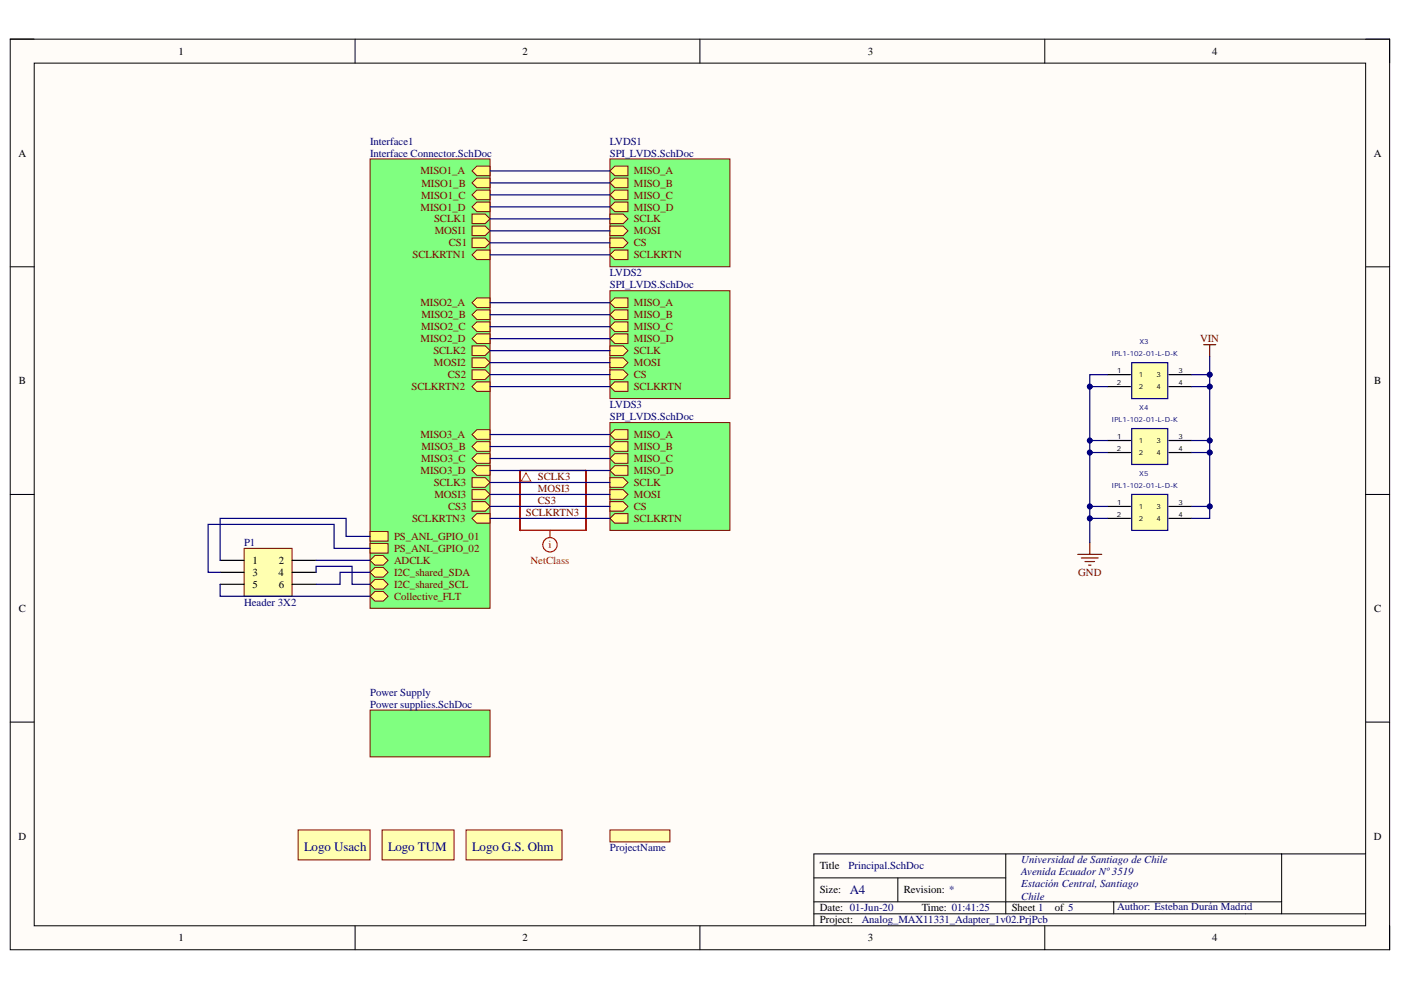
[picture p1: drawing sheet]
<svg xmlns="http://www.w3.org/2000/svg" width="297mm" height="210mm" viewBox="0 0 297 210" stroke-linecap="round" stroke-linejoin="round" font-family="sans-serif">
<path d="M2.2 8.3h292.4v193.1h-292.4z" fill-rule="evenodd" fill="#fffcf8"/>
<path d="M2.2 8.3h292.4v193.1h-292.4z" fill="none" stroke="#000" stroke-width=".21"/>
<path d="M7.3 13.4h282.2v182.9h-282.2z" fill-rule="evenodd" fill="#fffcf8"/>
<g fill="none" stroke="#000" stroke-width=".21">
<path d="M2.2 8.3h5.1M7.3 13.4h282.2v182.9h-282.2zM75.3 8.3v5.1M148.4 8.3v5.1M221.5 8.3v5.1M289.5 8.3h5.1v5.1M2.2 56.6h5.1M289.5 56.6h5.1M2.2 104.8h5.1M289.5 104.8h5.1M2.2 153.1h5.1M289.5 153.1h5.1"/>
<path d="M75.3 196.3v5.1M148.4 196.3v5.1M221.5 196.3v5.1M294.6 196.3v5.1"/>
</g>
<path d="M110.2 99.8h14v12.7h-14z" fill-rule="evenodd" fill="#fff"/>
<path d="M172.6 186.1h40.6M172.6 193.8h116.9M172.6 191.2h99.1M190.4 186.1v5.1M213.2 181.1v12.7M236.1 191.2v2.6M271.7 181.1v12.7M289.5 181.1h-116.9v15.2" fill="none" stroke="#000" stroke-width=".21"/>
<path d="M63.2 176h15.3v6.3h-15.3z" fill-rule="evenodd" fill="#ffffb0"/>
<path d="M63.2 176h15.3v6.3h-15.3z" fill="none" stroke="#800000" stroke-width=".21"/>
<path d="M81 176h15.3v6.3h-15.3z" fill-rule="evenodd" fill="#ffffb0"/>
<path d="M81 176h15.3v6.3h-15.3z" fill="none" stroke="#800000" stroke-width=".21"/>
<path d="M98.8 176h20.4v6.3h-20.4z" fill-rule="evenodd" fill="#ffffb0"/>
<path d="M98.8 176h20.4v6.3h-20.4z" fill="none" stroke="#800000" stroke-width=".21"/>
<path d="M78.5 150.6h25.4v9.9h-25.4z" fill-rule="evenodd" fill="#80ff80"/>
<path d="M78.5 150.6h25.4v9.9h-25.4z" fill="none" stroke="#800000" stroke-width=".21"/>
<path d="M78.5 33.7h25.4v95.3h-25.4z" fill-rule="evenodd" fill="#80ff80"/>
<path d="M78.5 33.7h25.4v95.3h-25.4z" fill="none" stroke="#800000" stroke-width=".21"/>
<path d="M100.1 66.7l1-1h2.8v2h-2.8z" fill-rule="evenodd" fill="#ffff80"/>
<path d="M100.1 66.7l1-1h2.8v2h-2.8z" fill="none" stroke="#800000" stroke-width=".21"/>
<path d="M100.1 103.8h2.8l1 1-1 1.1h-2.8z" fill-rule="evenodd" fill="#ffff80"/>
<path d="M100.1 103.8h2.8l1 1-1 1.1h-2.8z" fill="none" stroke="#800000" stroke-width=".21"/>
<path d="M100.1 45.4h2.8l1 1-1 1h-2.8z" fill-rule="evenodd" fill="#ffff80"/>
<path d="M100.1 45.4h2.8l1 1-1 1h-2.8z" fill="none" stroke="#800000" stroke-width=".21"/>
<path d="M101.1 91.1h2.8v2h-2.8l-1-1z" fill-rule="evenodd" fill="#ffff80"/>
<path d="M101.1 91.1h2.8v2h-2.8l-1-1z" fill="none" stroke="#800000" stroke-width=".21"/>
<path d="M100.1 73.3h2.8l1 1-1 1.1h-2.8z" fill-rule="evenodd" fill="#ffff80"/>
<path d="M100.1 73.3h2.8l1 1-1 1.1h-2.8z" fill="none" stroke="#800000" stroke-width=".21"/>
<path d="M100.1 50.5h2.8l1 1-1 1h-2.8z" fill-rule="evenodd" fill="#ffff80"/>
<path d="M100.1 50.5h2.8l1 1-1 1h-2.8z" fill="none" stroke="#800000" stroke-width=".21"/>
<path d="M100.1 36.2l1-1h2.8v2.1h-2.8z" fill-rule="evenodd" fill="#ffff80"/>
<path d="M100.1 36.2l1-1h2.8v2.1h-2.8z" fill="none" stroke="#800000" stroke-width=".21"/>
<path d="M100.1 41.3l1-1h2.8v2h-2.8z" fill-rule="evenodd" fill="#ffff80"/>
<path d="M100.1 41.3l1-1h2.8v2h-2.8z" fill="none" stroke="#800000" stroke-width=".21"/>
<path d="M100.1 69.3l1-1h2.8v2h-2.8z" fill-rule="evenodd" fill="#ffff80"/>
<path d="M100.1 69.3l1-1h2.8v2h-2.8z" fill="none" stroke="#800000" stroke-width=".21"/>
<path d="M78.5 115.2h3.8v2.1h-3.8z" fill-rule="evenodd" fill="#ffff80"/>
<path d="M78.5 115.2h3.8v2.1h-3.8z" fill="none" stroke="#800000" stroke-width=".21"/>
<path d="M100.1 47.9h2.8l1 1-1 1.1h-2.8z" fill-rule="evenodd" fill="#ffff80"/>
<path d="M100.1 47.9h2.8l1 1-1 1.1h-2.8z" fill="none" stroke="#800000" stroke-width=".21"/>
<path d="M78.5 126.4l1-1h1.8l1 1-1 1h-1.8z" fill-rule="evenodd" fill="#ffff80"/>
<path d="M78.5 126.4l1-1h1.8l1 1-1 1h-1.8z" fill="none" stroke="#800000" stroke-width=".21"/>
<path d="M100.1 82l1-1h2.8v2h-2.8z" fill-rule="evenodd" fill="#ffff80"/>
<path d="M100.1 82l1-1h2.8v2h-2.8z" fill="none" stroke="#800000" stroke-width=".21"/>
<path d="M100.1 75.9h2.8l1 1-1 1h-2.8z" fill-rule="evenodd" fill="#ffff80"/>
<path d="M100.1 75.9h2.8l1 1-1 1h-2.8z" fill="none" stroke="#800000" stroke-width=".21"/>
<path d="M100.1 109.9l1-1h2.8v2h-2.8z" fill-rule="evenodd" fill="#ffff80"/>
<path d="M100.1 109.9l1-1h2.8v2h-2.8z" fill="none" stroke="#800000" stroke-width=".21"/>
<path d="M101.1 93.7h2.8v2h-2.8l-1-1z" fill-rule="evenodd" fill="#ffff80"/>
<path d="M101.1 93.7h2.8v2h-2.8l-1-1z" fill="none" stroke="#800000" stroke-width=".21"/>
<path d="M100.1 78.4h2.8l1 1-1 1h-2.8z" fill-rule="evenodd" fill="#ffff80"/>
<path d="M100.1 78.4h2.8l1 1-1 1h-2.8z" fill="none" stroke="#800000" stroke-width=".21"/>
<path d="M101.1 53h2.8v2h-2.8l-1-1z" fill-rule="evenodd" fill="#ffff80"/>
<path d="M101.1 53h2.8v2h-2.8l-1-1z" fill="none" stroke="#800000" stroke-width=".21"/>
<path d="M79.5 117.8h1.8l1 1-1 1h-1.8l-1-1z" fill-rule="evenodd" fill="#ffff80"/>
<path d="M79.5 117.8h1.8l1 1-1 1h-1.8l-1-1z" fill="none" stroke="#800000" stroke-width=".21"/>
<path d="M100.1 43.9l1-1.1h2.8v2.1h-2.8z" fill-rule="evenodd" fill="#ffff80"/>
<path d="M100.1 43.9l1-1.1h2.8v2.1h-2.8z" fill="none" stroke="#800000" stroke-width=".21"/>
<path d="M100.1 106.4h2.8l1 1-1 1h-2.8z" fill-rule="evenodd" fill="#ffff80"/>
<path d="M100.1 106.4h2.8l1 1-1 1h-2.8z" fill="none" stroke="#800000" stroke-width=".21"/>
<path d="M101.1 98.7h2.8v2.1h-2.8l-1-1z" fill-rule="evenodd" fill="#ffff80"/>
<path d="M101.1 98.7h2.8v2.1h-2.8l-1-1z" fill="none" stroke="#800000" stroke-width=".21"/>
<path d="M101.1 96.2h2.8v2h-2.8l-1-1z" fill-rule="evenodd" fill="#ffff80"/>
<path d="M101.1 96.2h2.8v2h-2.8l-1-1z" fill="none" stroke="#800000" stroke-width=".21"/>
<path d="M100.1 38.8l1-1h2.8v2h-2.8z" fill-rule="evenodd" fill="#ffff80"/>
<path d="M100.1 38.8l1-1h2.8v2h-2.8z" fill="none" stroke="#800000" stroke-width=".21"/>
<path d="M100.1 64.2l1-1h2.8v2h-2.8z" fill-rule="evenodd" fill="#ffff80"/>
<path d="M100.1 64.2l1-1h2.8v2h-2.8z" fill="none" stroke="#800000" stroke-width=".21"/>
<path d="M100.1 71.8l1-1h2.8v2h-2.8z" fill-rule="evenodd" fill="#ffff80"/>
<path d="M100.1 71.8l1-1h2.8v2h-2.8z" fill="none" stroke="#800000" stroke-width=".21"/>
<path d="M79.5 120.3h1.8l1 1-1 1.1h-1.8l-1-1.1z" fill-rule="evenodd" fill="#ffff80"/>
<path d="M79.5 120.3h1.8l1 1-1 1.1h-1.8l-1-1.1z" fill="none" stroke="#800000" stroke-width=".21"/>
<path d="M78.5 112.7h3.8v2h-3.8z" fill-rule="evenodd" fill="#ffff80"/>
<path d="M78.5 112.7h3.8v2h-3.8z" fill="none" stroke="#800000" stroke-width=".21"/>
<path d="M100.1 101.3h2.8l1 1-1 1h-2.8z" fill-rule="evenodd" fill="#ffff80"/>
<path d="M100.1 101.3h2.8l1 1-1 1h-2.8z" fill="none" stroke="#800000" stroke-width=".21"/>
<path d="M79.5 122.9h1.8l1 1-1 1h-1.8l-1-1z" fill-rule="evenodd" fill="#ffff80"/>
<path d="M79.5 122.9h1.8l1 1-1 1h-1.8l-1-1z" fill="none" stroke="#800000" stroke-width=".21"/>
<path d="M129.3 33.7h25.5v22.9h-25.5z" fill-rule="evenodd" fill="#80ff80"/>
<path d="M129.3 33.7h25.5v22.9h-25.5z" fill="none" stroke="#800000" stroke-width=".21"/>
<path d="M129.3 54l1-1h2.8v2h-2.8z" fill-rule="evenodd" fill="#ffff80"/>
<path d="M129.3 54l1-1h2.8v2h-2.8z" fill="none" stroke="#800000" stroke-width=".21"/>
<path d="M129.3 47.9h2.8l1 1-1 1.1h-2.8z" fill-rule="evenodd" fill="#ffff80"/>
<path d="M129.3 47.9h2.8l1 1-1 1.1h-2.8z" fill="none" stroke="#800000" stroke-width=".21"/>
<path d="M129.3 41.3l1-1h2.8v2h-2.8z" fill-rule="evenodd" fill="#ffff80"/>
<path d="M129.3 41.3l1-1h2.8v2h-2.8z" fill="none" stroke="#800000" stroke-width=".21"/>
<path d="M129.3 36.2l1-1h2.8v2.1h-2.8z" fill-rule="evenodd" fill="#ffff80"/>
<path d="M129.3 36.2l1-1h2.8v2.1h-2.8z" fill="none" stroke="#800000" stroke-width=".21"/>
<path d="M129.3 43.9l1-1.1h2.8v2.1h-2.8z" fill-rule="evenodd" fill="#ffff80"/>
<path d="M129.3 43.9l1-1.1h2.8v2.1h-2.8z" fill="none" stroke="#800000" stroke-width=".21"/>
<path d="M129.3 38.8l1-1h2.8v2h-2.8z" fill-rule="evenodd" fill="#ffff80"/>
<path d="M129.3 38.8l1-1h2.8v2h-2.8z" fill="none" stroke="#800000" stroke-width=".21"/>
<path d="M129.3 45.4h2.8l1 1-1 1h-2.8z" fill-rule="evenodd" fill="#ffff80"/>
<path d="M129.3 45.4h2.8l1 1-1 1h-2.8z" fill="none" stroke="#800000" stroke-width=".21"/>
<path d="M129.3 50.5h2.8l1 1-1 1h-2.8z" fill-rule="evenodd" fill="#ffff80"/>
<path d="M129.3 50.5h2.8l1 1-1 1h-2.8z" fill="none" stroke="#800000" stroke-width=".21"/>
<path d="M129.3 61.6h25.5v22.9h-25.5z" fill-rule="evenodd" fill="#80ff80"/>
<path d="M129.3 61.6h25.5v22.9h-25.5z" fill="none" stroke="#800000" stroke-width=".21"/>
<path d="M129.3 82l1-1h2.8v2h-2.8z" fill-rule="evenodd" fill="#ffff80"/>
<path d="M129.3 82l1-1h2.8v2h-2.8z" fill="none" stroke="#800000" stroke-width=".21"/>
<path d="M129.3 75.9h2.8l1 1-1 1h-2.8z" fill-rule="evenodd" fill="#ffff80"/>
<path d="M129.3 75.9h2.8l1 1-1 1h-2.8z" fill="none" stroke="#800000" stroke-width=".21"/>
<path d="M129.3 69.3l1-1h2.8v2h-2.8z" fill-rule="evenodd" fill="#ffff80"/>
<path d="M129.3 69.3l1-1h2.8v2h-2.8z" fill="none" stroke="#800000" stroke-width=".21"/>
<path d="M129.3 64.2l1-1h2.8v2h-2.8z" fill-rule="evenodd" fill="#ffff80"/>
<path d="M129.3 64.2l1-1h2.8v2h-2.8z" fill="none" stroke="#800000" stroke-width=".21"/>
<path d="M129.3 71.8l1-1h2.8v2h-2.8z" fill-rule="evenodd" fill="#ffff80"/>
<path d="M129.3 71.8l1-1h2.8v2h-2.8z" fill="none" stroke="#800000" stroke-width=".21"/>
<path d="M129.3 66.7l1-1h2.8v2h-2.8z" fill-rule="evenodd" fill="#ffff80"/>
<path d="M129.3 66.7l1-1h2.8v2h-2.8z" fill="none" stroke="#800000" stroke-width=".21"/>
<path d="M129.3 73.3h2.8l1 1-1 1.1h-2.8z" fill-rule="evenodd" fill="#ffff80"/>
<path d="M129.3 73.3h2.8l1 1-1 1.1h-2.8z" fill="none" stroke="#800000" stroke-width=".21"/>
<path d="M129.3 78.4h2.8l1 1-1 1h-2.8z" fill-rule="evenodd" fill="#ffff80"/>
<path d="M129.3 78.4h2.8l1 1-1 1h-2.8z" fill="none" stroke="#800000" stroke-width=".21"/>
<path d="M129.3 89.6h25.5v22.9h-25.5z" fill-rule="evenodd" fill="#80ff80"/>
<path d="M129.3 89.6h25.5v22.9h-25.5z" fill="none" stroke="#800000" stroke-width=".21"/>
<path d="M129.3 109.9l1-1h2.8v2h-2.8z" fill-rule="evenodd" fill="#ffff80"/>
<path d="M129.3 109.9l1-1h2.8v2h-2.8z" fill="none" stroke="#800000" stroke-width=".21"/>
<path d="M129.3 103.8h2.8l1 1-1 1.1h-2.8z" fill-rule="evenodd" fill="#ffff80"/>
<path d="M129.3 103.8h2.8l1 1-1 1.1h-2.8z" fill="none" stroke="#800000" stroke-width=".21"/>
<path d="M129.3 97.2l1-1h2.8v2h-2.8z" fill-rule="evenodd" fill="#ffff80"/>
<path d="M129.3 97.2l1-1h2.8v2h-2.8z" fill="none" stroke="#800000" stroke-width=".21"/>
<path d="M129.3 92.1l1-1h2.8v2h-2.8z" fill-rule="evenodd" fill="#ffff80"/>
<path d="M129.3 92.1l1-1h2.8v2h-2.8z" fill="none" stroke="#800000" stroke-width=".21"/>
<path d="M129.3 99.8l1-1.1h2.8v2.1h-2.8z" fill-rule="evenodd" fill="#ffff80"/>
<path d="M129.3 99.8l1-1.1h2.8v2.1h-2.8z" fill="none" stroke="#800000" stroke-width=".21"/>
<path d="M129.3 94.7l1-1h2.8v2h-2.8z" fill-rule="evenodd" fill="#ffff80"/>
<path d="M129.3 94.7l1-1h2.8v2h-2.8z" fill="none" stroke="#800000" stroke-width=".21"/>
<path d="M129.3 101.3h2.8l1 1-1 1h-2.8z" fill-rule="evenodd" fill="#ffff80"/>
<path d="M129.3 101.3h2.8l1 1-1 1h-2.8z" fill="none" stroke="#800000" stroke-width=".21"/>
<path d="M129.3 106.4h2.8l1 1-1 1h-2.8z" fill-rule="evenodd" fill="#ffff80"/>
<path d="M129.3 106.4h2.8l1 1-1 1h-2.8z" fill="none" stroke="#800000" stroke-width=".21"/>
<path d="M239.9 76.9h7.7v7.6h-7.7z" fill-rule="evenodd" fill="#ffffb0"/>
<path d="M239.9 76.9h7.7v7.6h-7.7z" fill="none" stroke="#0c0087" stroke-width=".25"/>
<path d="M234.9 79.4h4.8M247.8 79.4h4.9M234.9 82h4.8M247.8 82h4.9" fill="none" stroke="#000" stroke-width=".25"/>
<path d="M239.9 90.9h7.7v7.6h-7.7z" fill-rule="evenodd" fill="#ffffb0"/>
<path d="M239.9 90.9h7.7v7.6h-7.7z" fill="none" stroke="#0c0087" stroke-width=".25"/>
<path d="M234.9 93.4h4.8M234.9 95.9h4.8M247.8 93.4h4.9M247.8 95.9h4.9" fill="none" stroke="#000" stroke-width=".25"/>
<path d="M239.9 104.8h7.7v7.7h-7.7z" fill-rule="evenodd" fill="#ffffb0"/>
<path d="M239.9 104.8h7.7v7.7h-7.7z" fill="none" stroke="#0c0087" stroke-width=".25"/>
<path d="M234.9 107.4h4.8M234.9 109.9h4.8M247.8 107.4h4.9M247.8 109.9h4.9" fill="none" stroke="#000" stroke-width=".25"/>
<path d="M255.2 73.1h2.6M256.5 73.1v2.5M228.5 117.5h5.1M229.3 118.3h3.5M230 119.1h2.1M230.8 119.8h.5M231.1 115v2.5" fill="none" stroke="#800000" stroke-width=".25"/>
<path d="M51.8 116.3h10.1v10.1h-10.1z" fill-rule="evenodd" fill="#ffffb0"/>
<path d="M51.8 116.3h10.1v10.1h-10.1z" fill="none" stroke="#800000" stroke-width=".21"/>
<path d="M46.7 118.8h5.1M61.9 118.8h5.1M46.7 121.3h5.1M46.7 123.9h5.1M61.9 121.3h5.1M61.9 123.9h5.1" fill="none" stroke="#000" stroke-width=".25"/>
<path d="M129.3 176h12.7v2.5h-12.7z" fill-rule="evenodd" fill="#ffffb0"/>
<path d="M129.3 176h12.7v2.5h-12.7z" fill="none" stroke="#800000" stroke-width=".21"/>
<path d="M124.1 112.4l.1 .1zM123.9 112.4l.2 .1zM123.8 112.4l.1 .1zM123.6 112.4l.1 .1zM123.4 112.4l.2 .1zM123.3 112.4l.1 .1zM123.1 112.4l.1 .1zM122.9 112.4l.2 .1zM122.8 112.4l.1 .1zM122.6 112.4l.1 .1zM122.4 112.4l.1 .1zM122.3 112.4l.1 .1zM122.1 112.4l.1 .1zM121.9 112.4l.1 .1zM121.7 112.4l.2 .1zM121.6 112.4l.1 .1zM121.4 112.4l.1 .1zM121.2 112.4l.2 .1zM121.1 112.4l.1 .1zM120.9 112.4l.1 .1zM120.7 112.4l.2 .1zM120.6 112.4l.1 .1zM120.4 112.4l.1 .1zM120.2 112.4l.1 .1zM120 112.4l.2 .1zM119.9 112.4l.1 .1zM119.7 112.4l.1 .1zM119.5 112.4l.2 .1zM119.4 112.4l.1 .1zM119.2 112.4l.1 .1zM119 112.4l.2 .1zM118.9 112.4l.1 .1zM118.7 112.4l.1 .1zM118.5 112.4l.2 .1zM118.4 112.4l.1 .1zM118.2 112.4l.1 .1zM118 112.4l.1 .1zM117.8 112.4l.2 .1zM117.7 112.4l.1 .1zM117.5 112.4l.1 .1zM117.3 112.4l.2 .1zM117.2 112.4l.1 .1zM117 112.4l.1 .1zM116.8 112.4l.2 .1zM116.7 112.4l.1 .1zM116.5 112.4l.1 .1zM116.3 112.4l.2 .1zM116.2 112.4l.1 .1zM116 112.4l.1 .1zM115.8 112.4l.1 .1zM115.6 112.4l.2 .1zM115.5 112.4l.1 .1zM115.3 112.4l.1 .1zM115.1 112.4l.2 .1zM115 112.4l.1 .1zM114.8 112.4l.1 .1zM114.6 112.4l.2 .1zM114.5 112.4l.1 .1zM114.3 112.4l.1 .1zM114.1 112.4l.2 .1zM114 112.4l.1 .1zM113.8 112.4l.1 .1zM113.6 112.4l.1 .1zM113.4 112.4l.2 .1zM113.3 112.4l.1 .1zM113.1 112.4l.1 .1zM112.9 112.4l.2 .1zM112.8 112.4l.1 .1zM112.6 112.4l.1 .1zM112.4 112.4l.2 .1zM112.3 112.4l.1 .1zM112.1 112.4l.1 .1zM111.9 112.4l.2 .1zM111.8 112.4l.1 .1zM111.6 112.4l.1 .1zM111.4 112.4l.1 .1zM111.2 112.4l.2 .1zM111.1 112.4l.1 .1zM110.9 112.4l.1 .1zM110.7 112.4l.2 .1zM110.6 112.4l.1 .1zM110.4 112.4l.1 .1zM110.2 112.4l.2 .1zM110.2 112.3l.1 .1zM110.2 112.1l.1 .1zM110.2 111.9l.1 .2zM110.2 111.8l.1 .1zM110.2 111.6l.1 .1zM110.2 111.4l.1 .2zM110.2 111.3l.1 .1zM110.2 111.1l.1 .1zM110.2 110.9l.1 .1zM110.2 110.7l.1 .2zM110.2 110.6l.1 .1zM110.2 110.4l.1 .1zM110.2 110.2l.1 .2zM110.2 110.1l.1 .1zM110.2 109.9l.1 .1zM110.2 109.7l.1 .2zM110.2 109.6l.1 .1zM110.2 109.4l.1 .1zM110.2 109.2l.1 .2zM110.2 109.1l.1 .1zM110.2 108.9l.1 .1zM110.2 108.7l.1 .1zM110.2 108.5l.1 .2zM110.2 108.4l.1 .1zM110.2 108.2l.1 .1zM110.2 108l.1 .2zM110.2 107.9l.1 .1zM110.2 107.7l.1 .1zM110.2 107.5l.1 .2zM110.2 107.4l.1 .1zM110.2 107.2l.1 .1zM110.2 107l.1 .2zM110.2 106.9l.1 .1zM110.2 106.7l.1 .1zM110.2 106.5l.1 .1zM110.2 106.4l.1 .1zM110.2 106.2l.1 .1zM110.2 106l.1 .1zM110.2 105.8l.1 .2zM110.2 105.7l.1 .1zM110.2 105.5l.1 .1zM110.2 105.3l.1 .2zM110.2 105.2l.1 .1zM110.2 105l.1 .1zM110.2 104.8l.1 .2zM110.2 104.7l.1 .1zM110.2 104.5l.1 .1zM110.2 104.3l.1 .2zM110.2 104.2l.1 .1zM110.2 104l.1 .1zM110.2 103.8l.1 .1zM110.2 103.6l.1 .2zM110.2 103.5l.1 .1zM110.2 103.3l.1 .1zM110.2 103.1l.1 .2zM110.2 103l.1 .1zM110.2 102.8l.1 .1zM110.2 102.6l.1 .2zM110.2 102.5l.1 .1zM110.2 102.3l.1 .1zM110.2 102.1l.1 .2zM110.2 102l.1 .1zM110.2 101.8l.1 .1zM110.2 101.6l.1 .1zM110.2 101.5l.1 .1zM110.2 101.3l.1 .1zM110.2 101.1l.1 .1zM110.2 100.9l.1 .2zM110.2 100.8l.1 .1zM110.2 100.6l.1 .1zM110.2 100.4l.1 .2zM110.2 100.3l.1 .1zM110.2 100.1l.1 .1zM110.2 99.9l.1 .2zM110.2 99.8l.1 .1zM110.3 99.7l.1 .1zM110.4 99.7l.2 .1zM110.6 99.7l.1 .1zM110.8 99.7l.1 .1zM111 99.7l.1 .1zM111.1 99.7l.2 .1zM111.3 99.7l.1 .1zM111.5 99.7l.1 .1zM111.6 99.7l.2 .1zM111.8 99.7l.1 .1zM112 99.7l.1 .1zM112.1 99.7l.2 .1zM112.3 99.7l.1 .1zM112.5 99.7l.1 .1zM112.6 99.7l.2 .1zM112.8 99.7l.1 .1zM113 99.7l.1 .1zM113.2 99.7l.1 .1zM113.3 99.7l.2 .1zM113.5 99.7l.1 .1zM113.7 99.7l.1 .1zM113.8 99.7l.2 .1zM114 99.7l.1 .1zM114.2 99.7l.1 .1zM114.3 99.7l.2 .1zM114.5 99.7l.1 .1zM114.7 99.7l.1 .1zM114.8 99.7l.2 .1zM115 99.7l.1 .1zM115.2 99.7l.1 .1zM115.4 99.7l.1 .1zM115.5 99.7l.2 .1zM115.7 99.7l.1 .1zM115.9 99.7l.1 .1zM116 99.7l.2 .1zM116.2 99.7l.1 .1zM116.4 99.7l.1 .1zM116.5 99.7l.2 .1zM116.7 99.7l.1 .1zM116.9 99.7l.1 .1zM117 99.7l.2 .1zM117.2 99.7l.1 .1zM117.4 99.7l.1 .1zM117.6 99.7l.1 .1zM117.7 99.7l.2 .1zM117.9 99.7l.1 .1zM118.1 99.7l.1 .1zM118.2 99.7l.2 .1zM118.4 99.7l.1 .1zM118.6 99.7l.1 .1zM118.7 99.7l.2 .1zM118.9 99.7l.1 .1zM119.1 99.7l.1 .1zM119.2 99.7l.2 .1zM119.4 99.7l.1 .1zM119.6 99.7l.1 .1zM119.8 99.7l.1 .1zM119.9 99.7l.2 .1zM120.1 99.7l.1 .1zM120.3 99.7l.1 .1zM120.4 99.7l.2 .1zM120.6 99.7l.1 .1zM120.8 99.7l.1 .1zM120.9 99.7l.2 .1zM121.1 99.7l.1 .1zM121.3 99.7l.1 .1zM121.4 99.7l.2 .1zM121.6 99.7l.1 .1zM121.8 99.7l.1 .1zM122 99.7l.1 .1zM122.1 99.7l.2 .1zM122.3 99.7l.1 .1zM122.5 99.7l.1 .1zM122.6 99.7l.2 .1zM122.8 99.7l.1 .1zM123 99.7l.1 .1zM123.1 99.7l.2 .1zM123.3 99.7l.1 .1zM123.5 99.7l.1 .1zM123.6 99.7l.2 .1zM123.8 99.7l.1 .1zM124 99.7l.1 .1zM124.2 99.7l.1 .1zM124.2 99.8l.1 .2zM124.2 100l.1 .1zM124.2 100.2l.1 .1zM124.2 100.4l.1 .1zM124.2 100.5l.1 .1zM124.2 100.7l.1 .1zM124.2 100.9l.1 .1zM124.2 101l.1 .2zM124.2 101.2l.1 .1zM124.2 101.4l.1 .1zM124.2 101.5l.1 .2zM124.2 101.7l.1 .1zM124.2 101.9l.1 .1zM124.2 102l.1 .2zM124.2 102.2l.1 .1zM124.2 102.4l.1 .1zM124.2 102.5l.1 .2zM124.2 102.7l.1 .1zM124.2 102.9l.1 .1zM124.2 103.1l.1 .1zM124.2 103.2l.1 .2zM124.2 103.4l.1 .1zM124.2 103.6l.1 .1zM124.2 103.7l.1 .2zM124.2 103.9l.1 .1zM124.2 104.1l.1 .1zM124.2 104.2l.1 .2zM124.2 104.4l.1 .1zM124.2 104.6l.1 .1zM124.2 104.7l.1 .2zM124.2 104.9l.1 .1zM124.2 105.1l.1 .1zM124.2 105.3l.1 .1zM124.2 105.4l.1 .1zM124.2 105.6l.1 .1zM124.2 105.8l.1 .1zM124.2 105.9l.1 .2zM124.2 106.1l.1 .1zM124.2 106.3l.1 .1zM124.2 106.4l.1 .2zM124.2 106.6l.1 .1zM124.2 106.8l.1 .1zM124.2 106.9l.1 .2zM124.2 107.1l.1 .1zM124.2 107.3l.1 .1zM124.2 107.4l.1 .2zM124.2 107.6l.1 .1zM124.2 107.8l.1 .1zM124.2 108l.1 .1zM124.2 108.1l.1 .1zM124.2 108.3l.1 .1zM124.2 108.5l.1 .1zM124.2 108.6l.1 .2zM124.2 108.8l.1 .1zM124.2 109l.1 .1zM124.2 109.1l.1 .2zM124.2 109.3l.1 .1zM124.2 109.5l.1 .1zM124.2 109.6l.1 .2zM124.2 109.8l.1 .1zM124.2 110l.1 .1zM124.2 110.2l.1 .1zM124.2 110.3l.1 .1zM124.2 110.5l.1 .1zM124.2 110.7l.1 .1zM124.2 110.8l.1 .2zM124.2 111l.1 .1zM124.2 111.2l.1 .1zM124.2 111.3l.1 .2zM124.2 111.5l.1 .1zM124.2 111.7l.1 .1zM124.2 111.8l.1 .2zM124.2 112l.1 .1zM124.2 112.2l.1 .1zM124.2 112.4l.1 .1z" fill="#f00" stroke="#f00" stroke-width=".21"/>
<path d="M111.5 100.3l1 1.7h-2z" fill="none" stroke="#f33" stroke-width=".21"/>
<g fill="none" stroke="#f00" stroke-width=".25">
<path d="M116.6 112.5v1.5"/>
<circle cx="116.6" cy="115.5" r="1.53"/>
</g>
<g fill="none" stroke="#000080" stroke-width=".25">
<path d="M103.9 38.8h25.4M103.9 36.2h25.4M103.9 54h25.4M103.9 51.5h25.4M103.9 48.9h25.4M103.9 46.4h25.4M103.9 43.9h25.4M103.9 41.3h25.4M103.9 79.4h25.4M103.9 76.9h25.4M103.9 74.3h25.4M103.9 71.8h25.4"/>
<path d="M103.9 69.3h25.4M103.9 66.7h25.4M103.9 64.2h25.4M103.9 99.8h25.4M103.9 97.2h25.4M103.9 94.7h25.4M103.9 92.1h25.4M103.9 82h25.4M67 118.8h11.5M78.5 116.3h-7.7v-5.1h-26.7v10.1h2.6M78.5 113.7h-5.1v-3.8h-26.7v8.9M103.9 109.9h25.4"/>
<path d="M103.9 107.4h25.4M103.9 104.8h25.4M103.9 102.3h25.4M231.1 109.9h3.8M46.7 123.9v2.5h31.8"/>
</g>
<circle cx="231.1" cy="109.9" r=".51" fill="#000080"/>
<circle cx="231.1" cy="109.9" r=".51" fill="none" stroke="#000080" stroke-width=".21"/>
<path d="M231.1 107.4h3.8" fill="none" stroke="#000080" stroke-width=".25"/>
<circle cx="231.1" cy="107.4" r=".51" fill="#000080"/>
<circle cx="231.1" cy="107.4" r=".51" fill="none" stroke="#000080" stroke-width=".21"/>
<path d="M231.1 95.9h3.8" fill="none" stroke="#000080" stroke-width=".25"/>
<circle cx="231" cy="95.9" r=".51" fill="#000080"/>
<circle cx="231" cy="95.9" r=".51" fill="none" stroke="#000080" stroke-width=".21"/>
<path d="M231.1 93.4h3.8" fill="none" stroke="#000080" stroke-width=".25"/>
<circle cx="231" cy="93.4" r=".51" fill="#000080"/>
<circle cx="231" cy="93.4" r=".51" fill="none" stroke="#000080" stroke-width=".21"/>
<path d="M231.1 82h3.8" fill="none" stroke="#000080" stroke-width=".25"/>
<circle cx="231" cy="82" r=".51" fill="#000080"/>
<circle cx="231" cy="82" r=".51" fill="none" stroke="#000080" stroke-width=".21"/>
<path d="M234.9 79.4h-3.8v35.6" fill="none" stroke="#000080" stroke-width=".25"/>
<circle cx="231" cy="82" r=".51" fill="#000080"/>
<circle cx="231" cy="82" r=".51" fill="none" stroke="#000080" stroke-width=".21"/>
<circle cx="231" cy="93.4" r=".51" fill="#000080"/>
<circle cx="231" cy="93.4" r=".51" fill="none" stroke="#000080" stroke-width=".21"/>
<circle cx="231" cy="95.9" r=".51" fill="#000080"/>
<circle cx="231" cy="95.9" r=".51" fill="none" stroke="#000080" stroke-width=".21"/>
<circle cx="231.1" cy="107.4" r=".51" fill="#000080"/>
<circle cx="231.1" cy="107.4" r=".51" fill="none" stroke="#000080" stroke-width=".21"/>
<circle cx="231.1" cy="109.9" r=".51" fill="#000080"/>
<circle cx="231.1" cy="109.9" r=".51" fill="none" stroke="#000080" stroke-width=".21"/>
<path d="M256.5 75.6v34.3h-3.8" fill="none" stroke="#000080" stroke-width=".25"/>
<circle cx="256.5" cy="107.4" r=".51" fill="#000080"/>
<circle cx="256.5" cy="107.4" r=".51" fill="none" stroke="#000080" stroke-width=".21"/>
<circle cx="256.5" cy="95.9" r=".51" fill="#000080"/>
<circle cx="256.5" cy="95.9" r=".51" fill="none" stroke="#000080" stroke-width=".21"/>
<circle cx="256.5" cy="93.4" r=".51" fill="#000080"/>
<circle cx="256.5" cy="93.4" r=".51" fill="none" stroke="#000080" stroke-width=".21"/>
<circle cx="256.5" cy="82" r=".51" fill="#000080"/>
<circle cx="256.5" cy="82" r=".51" fill="none" stroke="#000080" stroke-width=".21"/>
<circle cx="256.5" cy="79.4" r=".51" fill="#000080"/>
<circle cx="256.5" cy="79.4" r=".51" fill="none" stroke="#000080" stroke-width=".21"/>
<path d="M252.7 107.4h3.8" fill="none" stroke="#000080" stroke-width=".25"/>
<circle cx="256.5" cy="107.4" r=".51" fill="#000080"/>
<circle cx="256.5" cy="107.4" r=".51" fill="none" stroke="#000080" stroke-width=".21"/>
<path d="M252.7 95.9h3.8" fill="none" stroke="#000080" stroke-width=".25"/>
<circle cx="256.5" cy="95.9" r=".51" fill="#000080"/>
<circle cx="256.5" cy="95.9" r=".51" fill="none" stroke="#000080" stroke-width=".21"/>
<path d="M252.7 93.4h3.8" fill="none" stroke="#000080" stroke-width=".25"/>
<circle cx="256.5" cy="93.4" r=".51" fill="#000080"/>
<circle cx="256.5" cy="93.4" r=".51" fill="none" stroke="#000080" stroke-width=".21"/>
<path d="M252.7 82h3.8" fill="none" stroke="#000080" stroke-width=".25"/>
<circle cx="256.5" cy="82" r=".51" fill="#000080"/>
<circle cx="256.5" cy="82" r=".51" fill="none" stroke="#000080" stroke-width=".21"/>
<path d="M252.7 79.4h3.8" fill="none" stroke="#000080" stroke-width=".25"/>
<circle cx="256.5" cy="79.4" r=".51" fill="#000080"/>
<circle cx="256.5" cy="79.4" r=".51" fill="none" stroke="#000080" stroke-width=".21"/>
<path d="M67 121.3v-1.2h7.6v3.8h3.9M78.5 121.3h-6.4v2.6h-5.1" fill="none" stroke="#000080" stroke-width=".25"/>
<g font-size="2.7" fill="#000080">
<text x="64.5" y="180.5">Logo Usach</text>
<text x="82.3" y="180.5">Logo TUM</text>
<text x="100.1" y="180.5">Logo G.S. Ohm</text>
<text x="180.2" y="189.6">A4</text>
</g>
<g font-size="2.3">
<text x="37.9" y="11.6">1</text>
<text x="110.8" y="11.6">2</text>
<text x="184" y="11.6">3</text>
<text x="257" y="11.6">4</text>
<text x="3.9" y="33.2">A</text>
<text x="291.2" y="33.2">A</text>
<text x="4" y="81.4">B</text>
<text x="291.4" y="81.4">B</text>
<text x="53.5" y="119.6">1</text>
<text x="59.1" y="119.6">2</text>
<text x="53.5" y="122.1">3</text>
<text x="53.5" y="124.6">5</text>
<text x="59.1" y="122.1">4</text>
<text x="59.1" y="124.6">6</text>
<text x="4" y="129.7">C</text>
<text x="291.3" y="129.7">C</text>
<text x="3.9" y="178">D</text>
<text x="291.3" y="178">D</text>
<text x="173.8" y="184.3">Title</text>
<text x="173.8" y="189.4">Size:</text>
<text x="191.6" y="189.4">Revision: *</text>
<text x="173.8" y="193.3">Date: 01-Jun-20</text>
<text x="173.8" y="195.8">Project:</text>
<text x="195.4" y="193.3">Time: 01:41:25</text>
<text x="214.5" y="193.3">Sheet 1</text>
<text x="223.6" y="193.3">of 5</text>
<text x="37.9" y="199.6">1</text>
<text x="110.8" y="199.6">2</text>
<text x="184" y="199.6">3</text>
<text x="257" y="199.6">4</text>
</g>
<g font-size="2.3" fill="#000080">
<text x="78.5" y="30.6">Interface1</text>
<text x="78.5" y="33.2">Interface Connector.SchDoc</text>
<text x="129.3" y="30.6">LVDS1</text>
<text x="129.3" y="33.2">SPI_LVDS.SchDoc</text>
<text x="129.3" y="58.6">LVDS2</text>
<text x="129.3" y="61.2">SPI_LVDS.SchDoc</text>
<text x="129.3" y="86.6">LVDS3</text>
<text x="129.3" y="89.1">SPI_LVDS.SchDoc</text>
<text x="51.7" y="115.8">P1</text>
<text x="51.7" y="128.5">Header 3X2</text>
<text x="78.5" y="147.5">Power Supply</text>
<text x="78.5" y="150.1">Power supplies.SchDoc</text>
<text x="129.3" y="180.5">ProjectName</text>
<text x="179.9" y="184.3">Principal.SchDoc</text>
<text x="216.5" y="185.6">Avenida Ecuador Nº 3519</text>
<text x="216.5" y="183.1">Universidad de Santiago de Chile</text>
<text x="216.5" y="188.1">Estación Central, Santiago</text>
<text x="216.5" y="190.7">Chile</text>
<text x="182.7" y="195.8">Analog_MAX11331_Adapter_1v02.PrjPcb</text>
<text x="236.9" y="193">Author: Esteban Durán Madrid</text>
</g>
<g font-size="2.3" fill="#800000">
<text x="89.1" y="37">MISO1_A</text>
<text x="89.3" y="39.6">MISO1_B</text>
<text x="134.4" y="37">MISO_A</text>
<text x="134.4" y="39.6">MISO_B</text>
<text x="89.2" y="44.6">MISO1_D</text>
<text x="89.3" y="42.1">MISO1_C</text>
<text x="92" y="47.2">SCLK1</text>
<text x="134.4" y="42.1">MISO_C</text>
<text x="134.4" y="44.6">MISO_D</text>
<text x="134.4" y="47.2">SCLK</text>
<text x="92.2" y="49.7">MOSI1</text>
<text x="95.1" y="52.2">CS1</text>
<text x="134.4" y="49.7">MOSI</text>
<text x="134.4" y="52.2">CS</text>
<text x="87.5" y="54.8">SCLKRTN1</text>
<text x="134.4" y="54.8">SCLKRTN</text>
<text x="89.1" y="65">MISO2_A</text>
<text x="134.4" y="65">MISO_A</text>
<text x="89.3" y="70">MISO2_C</text>
<text x="89.3" y="67.5">MISO2_B</text>
<text x="134.4" y="70">MISO_C</text>
<text x="134.4" y="67.5">MISO_B</text>
<text x="89.2" y="72.6">MISO2_D</text>
<text x="91.9" y="75.1">SCLK2</text>
<text x="92" y="77.6">MOSI2</text>
<text x="134.4" y="77.6">MOSI</text>
<text x="134.4" y="72.6">MISO_D</text>
<text x="134.4" y="75.1">SCLK</text>
<text x="254.4" y="72.6">VIN</text>
<text x="87.3" y="82.8">SCLKRTN2</text>
<text x="94.9" y="80.2">CS2</text>
<text x="134.4" y="82.8">SCLKRTN</text>
<text x="134.4" y="80.2">CS</text>
<text x="89.1" y="92.9">MISO3_A</text>
<text x="89.3" y="95.4">MISO3_B</text>
<text x="134.4" y="92.9">MISO_A</text>
<text x="134.4" y="95.4">MISO_B</text>
<text x="89.2" y="100.5">MISO3_D</text>
<text x="89.3" y="98">MISO3_C</text>
<text x="114" y="101.8">SCLK3</text>
<text x="134.4" y="98">MISO_C</text>
<text x="134.4" y="100.5">MISO_D</text>
<text x="92" y="103">SCLK3</text>
<text x="92.1" y="105.6">MOSI3</text>
<text x="114" y="104.3">MOSI3</text>
<text x="114" y="106.9">CS3</text>
<text x="134.4" y="105.6">MOSI</text>
<text x="134.4" y="103">SCLK</text>
<text x="87.4" y="110.7">SCLKRTN3</text>
<text x="95" y="108.1">CS3</text>
<text x="111.5" y="109.4">SCLKRTN3</text>
<text x="134.4" y="110.7">SCLKRTN</text>
<text x="134.4" y="108.1">CS</text>
<text x="83.5" y="117">PS_ANL_GPIO_02</text>
<text x="83.5" y="119.6">ADCLK</text>
<text x="83.5" y="114.5">PS_ANL_GPIO_01</text>
<text x="83.5" y="122.1">I2C_shared_SDA</text>
<text x="83.5" y="124.6">I2C_shared_SCL</text>
<text x="228.6" y="122.1">GND</text>
<text x="83.5" y="127.2">Collective_FLT</text>
</g>
<g font-size="2.3" fill="#f00">
<text x="112.5" y="119.6">NetClass</text>
<text x="116.3" y="116.3">i</text>
</g>
<g font-size="1.5" fill="#000080">
<text x="235.7" y="75.6">IPL1-102-01-L-D-K</text>
<text x="241.6" y="73">X3</text>
<text x="235.7" y="89.5">IPL1-102-01-L-D-K</text>
<text x="241.5" y="87">X4</text>
<text x="241.5" y="101">X5</text>
<text x="235.7" y="103.5">IPL1-102-01-L-D-K</text>
</g>
<g font-size="1.5">
<text x="236.8" y="81.7">2</text>
<text x="236.9" y="79.1">1</text>
<text x="241.5" y="80">1</text>
<text x="241.5" y="82.5">2</text>
<text x="245.2" y="82.5">4</text>
<text x="245.2" y="80">3</text>
<text x="249.8" y="79.1">3</text>
<text x="249.8" y="81.7">4</text>
<text x="236.8" y="95.6">2</text>
<text x="236.9" y="93.1">1</text>
<text x="241.5" y="94">1</text>
<text x="245.2" y="94">3</text>
<text x="249.8" y="93.1">3</text>
<text x="249.8" y="95.6">4</text>
<text x="241.5" y="96.5">2</text>
<text x="245.2" y="96.5">4</text>
<text x="236.9" y="107">1</text>
<text x="241.5" y="107.9">1</text>
<text x="245.2" y="107.9">3</text>
<text x="249.8" y="107">3</text>
<text x="236.8" y="109.6">2</text>
<text x="241.5" y="110.5">2</text>
<text x="245.2" y="110.5">4</text>
<text x="249.8" y="109.6">4</text>
</g>
</svg>
